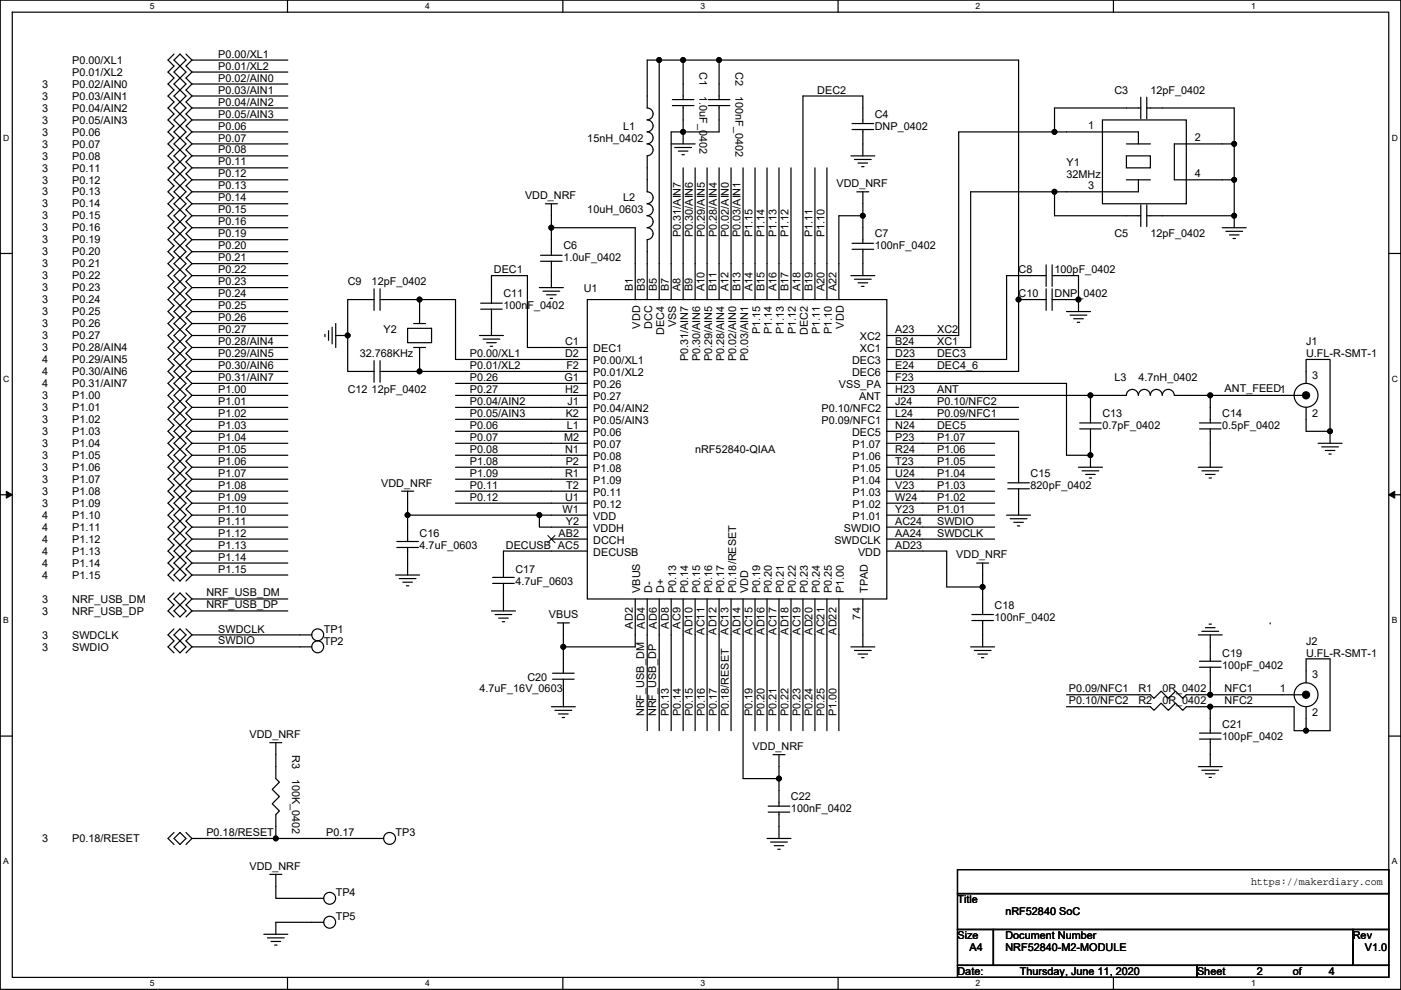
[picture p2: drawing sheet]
<svg xmlns="http://www.w3.org/2000/svg" width="297mm" height="210mm" viewBox="0 0 297 210" stroke-linecap="round" stroke-linejoin="round" font-family="sans-serif">
<path d="M.1 0h296.9v209.8h-296.9zM2.6 2.6h291.8v204.7h-291.8z" fill="none" stroke="#000" stroke-width=".25"/>
<g fill="#fff">
<path d="M31.8 .3h1v2h-1z"/>
<path d="M31.8 207.6h1v2h-1z"/>
</g>
<path d="M61 0v2.6M61 207.3v2.5" fill="none" stroke="#000" stroke-width=".25"/>
<g fill="#fff">
<path d="M90.1 .3h1v2h-1z"/>
<path d="M90.1 207.6h1v2h-1z"/>
</g>
<path d="M119.3 0v2.6M119.3 207.3v2.5" fill="none" stroke="#000" stroke-width=".25"/>
<g fill="#fff">
<path d="M148.5 .3h1v2h-1z"/>
<path d="M148.5 207.6h1v2h-1z"/>
</g>
<path d="M177.7 0v2.6M177.7 207.3v2.5" fill="none" stroke="#000" stroke-width=".25"/>
<g fill="#fff">
<path d="M206.9 .3h1v2h-1z"/>
<path d="M206.9 207.6h1v2h-1z"/>
</g>
<path d="M236.1 0v2.6M236.1 207.3v2.5" fill="none" stroke="#000" stroke-width=".25"/>
<g fill="#fff">
<path d="M265.2 .3h1v2h-1z"/>
<path d="M265.2 207.6h1v2h-1z"/>
<path d="M.7 28.2h1.3v2h-1.3z"/>
<path d="M295.1 28.2h1.3v2h-1.3z"/>
<path d="M.7 79.4h1.3v2h-1.3z"/>
<path d="M295.1 79.4h1.3v2h-1.3z"/>
</g>
<path d="M.1 53.8h2.5M294.4 53.8h2.6" fill="none" stroke="#000" stroke-width=".25"/>
<g fill="#fff">
<path d="M.7 130.5h1.2v2.1h-1.2z"/>
<path d="M295.1 130.5h1.2v2.1h-1.2z"/>
</g>
<path d="M.1 104.9h2.5M294.4 104.9h2.6" fill="none" stroke="#000" stroke-width=".25"/>
<path d="M1.3 104.2l1.3 .7-1.3 .8zM294.4 104.9l1.3-.7v1.5z" fill="#000" stroke="#000" stroke-width=".21"/>
<g fill="#fff">
<path d="M.7 181.7h1.2v2h-1.2z"/>
<path d="M295.1 181.7h1.2v2h-1.2z"/>
</g>
<g fill="none" stroke="#000" stroke-width=".25">
<path d="M36.9 12.7l1.3-1.2 1.2 1.2-1.2 1.3zM36.9 11.5l-1.3 1.2 1.3 1.3-1.3 1.3 1.3 1.3-1.3 1.2 1.3 1.3-1.3 1.3 1.3 1.2-1.3 1.3 1.3 1.3-1.3 1.2 1.3 1.3-1.3 1.3 1.3 1.3-1.3 1.2 1.3 1.3-1.3 1.3 1.3 1.2-1.3 1.3 1.3 1.3-1.3 1.2 1.3 1.3-1.3 1.3 1.3 1.3-1.3 1.2 1.3 1.3-1.3 1.3 1.3 1.2-1.3 1.3 1.3 1.3-1.3 1.2 1.3 1.3-1.3 1.3 1.3 1.3-1.3 1.2 1.3 1.3-1.3 1.3 1.3 1.2-1.3 1.3 1.3 1.3-1.3 1.2 1.3 1.3-1.3 1.3 1.3 1.3-1.3 1.2 1.3 1.3-1.3 1.3 1.3 1.2-1.3 1.3 1.3 1.3-1.3 1.2 1.3 1.3-1.3 1.3 1.3 1.3-1.3 1.2 1.3 1.3-1.3 1.3 1.3 1.2-1.3 1.3 1.3 1.3-1.3 1.2 1.3 1.3-1.3 1.3 1.3 1.3-1.3 1.2 1.3 1.3-1.3 1.3 1.3 1.2-1.3 1.3 1.3 1.3-1.3 1.2 1.3 1.3-1.3 1.3 1.3 1.3-1.3 1.2 1.3 1.3-1.3 1.3 1.3 1.2-1.3 1.3 1.3 1.3-1.3 1.2 1.3 1.3-1.3 1.3 1.3 1.3-1.3 1.2 1.3 1.3-1.3 1.3 1.3 1.2M38.2 16.6l-1.3 1.2 1.3 1.3M38.2 19.1l-1.3 1.3 1.3 1.2M38.2 14l-1.3 1.3 1.3 1.3M38.2 16.6l1.2 1.2-1.2 1.3M38.2 19.1l1.2 1.3-1.2 1.2M38.2 14l1.2 1.3-1.2 1.3M39.4 11.5l1.3 1.2M40.7 17.8h20.3M40.7 12.7h20.3M40.7 15.3h20.3"/>
<path d="M40.7 15.3l-1.3 1.3 1.3 1.2M40.7 17.8l-1.3 1.3 1.3 1.3M40.7 12.7l-1.3 1.3 1.3 1.3M139.8 12.7h5M139.8 12.7h-2.6v10.2M139.8 12.7v50.8M144.8 12.7v8.4M144.8 12.7h7.7M152.5 12.7v8.4M152.5 12.7h63.5v50.8M38.2 29.3l-1.3 1.2 1.3 1.3M38.2 21.6l-1.3 1.3 1.3 1.3"/>
<path d="M38.2 24.2l-1.3 1.2 1.3 1.3M38.2 34.3l-1.3 1.3 1.3 1.3M38.2 39.4l-1.3 1.3 1.3 1.3M38.2 36.9l-1.3 1.2 1.3 1.3M38.2 31.8l-1.3 1.3 1.3 1.2M38.2 26.7l-1.3 1.3 1.3 1.3M38.2 29.3l1.2 1.2-1.2 1.3M38.2 21.6l1.2 1.3-1.2 1.3M38.2 24.2l1.2 1.2-1.2 1.3M38.2 34.3l1.2 1.3-1.2 1.3M38.2 39.4l1.2 1.3-1.2 1.3M38.2 36.9l1.2 1.2-1.2 1.3"/>
<path d="M38.2 31.8l1.2 1.3-1.2 1.2M38.2 26.7l1.2 1.3-1.2 1.3M40.7 33.1h20.3M40.7 30.5h20.3M40.7 28h20.3M40.7 25.4h20.3M40.7 22.9h20.3M40.7 20.4h20.3M40.7 35.6h20.3M40.7 28l-1.3 1.3 1.3 1.2M40.7 30.5l-1.3 1.3 1.3 1.3M40.7 20.4l-1.3 1.2 1.3 1.3"/>
<path d="M40.7 22.9l-1.3 1.3 1.3 1.2M40.7 25.4l-1.3 1.3 1.3 1.3M40.7 33.1l-1.3 1.2 1.3 1.3M40.7 35.6l-1.3 1.3 1.3 1.2M40.7 38.1l-1.3 1.3 1.3 1.3M40.7 38.1h20.3M137.2 22.9a1.26 1.26 0 0 1 1.3 1.3 1.26 1.26 0 0 1-1.3 1.2 1.27 1.27 0 0 1 1.3 1.3 1.27 1.27 0 0 1-1.3 1.3 1.27 1.27 0 0 1 1.3 1.2 1.27 1.27 0 0 1-1.3 1.3M137.2 30.5a1.26 1.26 0 0 1 1.3 1.3 1.26 1.26 0 0 1-1.3 1.2M137.2 33.1v7.6M142.3 30.5h5.1M142.6 21.1h4.5M142.6 22.4h4.5"/>
<path d="M143.1 31.3h3.5M143.8 32h2.1M144.6 32.8h.5M144.8 22.4v5.6M144.8 35.6v27.9M144.8 28h-2.5v35.5M144.8 28v2.5M147.4 35.6v27.9M149.9 35.6v27.9M150.2 21.1h4.5M150.2 22.4h4.5M152.5 22.4v5.6h-7.7"/>
<path d="M152.5 35.6v27.9M155 35.6v27.9M157.5 35.6v27.9M160.1 35.6v27.9M162.6 35.6v27.9M165.2 35.6v27.9M167.7 35.6v27.9M172.8 35.6v27.9M175.3 35.6v27.9M180.4 33.1h5.1M180.7 26.2h4.5M180.7 27.5h4.5"/>
<path d="M181.2 33.8h3.5M181.9 34.6h2.1M182.7 35.3h.5M182.9 26.2v-5.8h-12.7v43.1M182.9 27.5v5.6M223.6 28h-20.3v43.2h-15.3M223.6 28h17.8v2.5M233.7 25.4h17.8v17.8h-17.8zM238.8 33.1h5.1v2.5h-5.1zM238.8 30.5h5.1M238.8 38.1h5.1M241.4 38.1v2.6h-17.8"/>
<path d="M241.9 22.9h-18.3v5.1M241.9 20.6v4.6M243.1 20.6v4.6M243.1 22.9h18.6v7.6M261.7 30.5h-12.7v7.6h12.7M261.7 30.5v7.6M261.7 38.1v7.7M38.2 57.2l-1.3 1.3 1.3 1.2M38.2 57.2l1.2 1.3-1.2 1.2M38.2 52.1l-1.3 1.3 1.3 1.3M38.2 54.7l-1.3 1.2 1.3 1.3M38.2 44.5l-1.3 1.3 1.3 1.2"/>
<path d="M38.2 59.7l-1.3 1.3 1.3 1.3M38.2 49.6l-1.3 1.2 1.3 1.3M38.2 42l-1.3 1.2 1.3 1.3M38.2 47l-1.3 1.3 1.3 1.3M38.2 52.1l1.2 1.3-1.2 1.3M38.2 54.7l1.2 1.2-1.2 1.3M38.2 44.5l1.2 1.3-1.2 1.2M38.2 59.7l1.2 1.3-1.2 1.3M38.2 49.6l1.2 1.2-1.2 1.3M38.2 42l1.2 1.2-1.2 1.3M38.2 47l1.2 1.3-1.2 1.3M40.7 58.5h20.3"/>
<path d="M40.7 58.5l-1.3 1.2 1.3 1.3M40.7 53.4h20.3M40.7 55.9h20.3M40.7 50.8h20.3M40.7 48.3h20.3M40.7 45.8h20.3M40.7 43.2h20.3M40.7 40.7h20.3M40.7 55.9l-1.3 1.3 1.3 1.3M40.7 50.8l-1.3 1.3 1.3 1.3M40.7 53.4l-1.3 1.3 1.3 1.2M40.7 40.7l-1.3 1.3 1.3 1.2"/>
<path d="M40.7 43.2l-1.3 1.3 1.3 1.3M40.7 45.8l-1.3 1.2 1.3 1.3M40.7 48.3l-1.3 1.3 1.3 1.2M114.6 54.1h4.6M114.6 55.4h4.6M115.6 43.2h2.6M116.9 43.2v5.1M116.9 48.3h17.8v15.2M116.9 48.3v5.8M116.9 55.4v5.6M137.2 40.7a1.26 1.26 0 0 1 1.3 1.2 1.26 1.26 0 0 1-1.3 1.3 1.27 1.27 0 0 1 1.3 1.3 1.27 1.27 0 0 1-1.3 1.2 1.27 1.27 0 0 1 1.3 1.3 1.27 1.27 0 0 1-1.3 1.3 1.27 1.27 0 0 1 1.3 1.3 1.27 1.27 0 0 1-1.3 1.2M137.2 50.8v12.7"/>
<path d="M180.4 58.5h5.1M180.7 51.6h4.5M180.7 52.9h4.5M181.2 59.2h3.5M181.7 40.7h2.5M181.9 60h2.1M182.9 40.7v5.1M182.9 52.9v5.6M182.9 45.8v5.8M182.9 45.8h-5v17.7M221.8 58.5h-8.4v17.7h-25.4M221.8 56.2v4.5"/>
<path d="M223.1 56.2v4.5M223.1 58.5h5.6v5M223.6 40.7h-17.8v33h-17.8M223.6 40.7v5.1h18.3M241.9 43.5v4.5M243.1 43.5v4.5M243.1 45.8h18.6M259.1 48.3h5.1M259.9 49.1h3.6M260.7 49.8h2M261.4 50.6h.5M261.7 45.8v2.5"/>
<path d="M38.2 75l-1.3 1.2 1.3 1.3M38.2 67.4l-1.3 1.2 1.3 1.3M38.2 69.9l-1.3 1.3 1.3 1.2M38.2 77.5l-1.3 1.3 1.3 1.3M38.2 72.4l-1.3 1.3 1.3 1.3M38.2 62.3l-1.3 1.2 1.3 1.3M38.2 64.8l-1.3 1.3 1.3 1.3M38.2 75l1.2 1.2-1.2 1.3M38.2 67.4l1.2 1.2-1.2 1.3M38.2 69.9l1.2 1.3-1.2 1.2M38.2 77.5l1.2 1.3-1.2 1.3M38.2 72.4l1.2 1.3-1.2 1.3"/>
<path d="M38.2 62.3l1.2 1.2-1.2 1.3M38.2 64.8l1.2 1.3-1.2 1.3M40.7 61h20.3M40.7 78.8h20.3M40.7 76.2h20.3M40.7 73.7h20.3M40.7 71.2h20.3M40.7 68.6h20.3M40.7 66.1h20.3M40.7 63.5h20.3M40.7 73.7l-1.3 1.3 1.3 1.2M40.7 76.2l-1.3 1.3 1.3 1.3"/>
<path d="M40.7 66.1l-1.3 1.3 1.3 1.2M40.7 68.6l-1.3 1.3 1.3 1.3M40.7 71.2l-1.3 1.2 1.3 1.3M40.7 78.8l-1.3 1.3 1.3 1.2M40.7 61l-1.3 1.3 1.3 1.2M40.7 63.5l-1.3 1.3 1.3 1.3M68.9 70.9v.5M69.7 70.1v2.1M70.4 69.4v3.5M71.2 68.6v5.1M71.2 71.2h2.5M73.7 71.2v7.6h5.6"/>
<path d="M79.3 76.5v4.6M79.3 61.3v4.5M79.3 63.5h-5.6v7.7M80.6 78.8h8.4M80.6 76.5v4.6M80.6 63.5h3.3M80.6 61.3v4.5M83.9 63.5h5.1M86.4 69.6h5.1v3.1h-5.1zM87.7 68.6h2.5M87.7 73.7h2.5M89 63.5h7.6v12.7h27.9"/>
<path d="M89 63.5v5.1M89 73.7v5.1M89 78.8h35.5M101.7 71.2h5M101.9 64.3h4.6M101.9 65.6h4.6M102.4 71.9h3.6M103.2 72.7h2M103.9 73.4h.6M104.2 64.3v-5.8h7.6v15.2h12.7M104.2 65.6v5.6M114.4 61h5"/>
<path d="M115.1 61.8h3.6M115.9 62.5h2M116.6 63.3h.6M124.5 63.5h63.5v63.5h-63.5zM182.7 60.7h.5M216 63.5v15.3h-28M216 63.5h5.8M221.8 61.3v4.5M223.1 61.3v4.5M226.1 66.1h5.1M226.9 66.8h3.5M227.6 67.6h2.1"/>
<path d="M228.4 68.4h.5M228.7 63.5h-5.6M228.7 63.5v2.6M38.2 80.1l-1.3 1.2 1.3 1.3M38.2 90.2l-1.3 1.3 1.3 1.3M38.2 87.7l-1.3 1.2 1.3 1.3M38.2 85.1l-1.3 1.3 1.3 1.3M38.2 92.8l-1.3 1.2 1.3 1.3M38.2 95.3l-1.3 1.3 1.3 1.2M38.2 97.8l-1.3 1.3 1.3 1.3M38.2 82.6l-1.3 1.3 1.3 1.2M38.2 80.1l1.2 1.2-1.2 1.3"/>
<path d="M38.2 90.2l1.2 1.3-1.2 1.3M38.2 87.7l1.2 1.2-1.2 1.3M38.2 85.1l1.2 1.3-1.2 1.3M38.2 92.8l1.2 1.2-1.2 1.3M38.2 95.3l1.2 1.3-1.2 1.2M38.2 97.8l1.2 1.3-1.2 1.3M38.2 82.6l1.2 1.3-1.2 1.2M40.7 99.1h20.3M40.7 96.6h20.3M40.7 94h20.3M40.7 91.5h20.3M40.7 88.9h20.3"/>
<path d="M40.7 86.4h20.3M40.7 83.9h20.3M40.7 81.3h20.3M40.7 81.3l-1.3 1.3 1.3 1.3M40.7 88.9l-1.3 1.3 1.3 1.3M40.7 91.5l-1.3 1.3 1.3 1.2M40.7 86.4l-1.3 1.3 1.3 1.2M40.7 83.9l-1.3 1.2 1.3 1.3M40.7 94l-1.3 1.3 1.3 1.3M40.7 96.6l-1.3 1.2 1.3 1.3M40.7 99.1l-1.3 1.3 1.3 1.2M96.6 81.3h27.9"/>
<path d="M96.6 83.9h27.9M96.6 86.4h27.9M96.6 88.9h27.9M96.6 91.5h27.9M96.6 94h27.9M96.6 96.6h27.9M96.6 99.1h27.9M188 99.1h22.9M188 96.6h22.9M188 94h22.9M188 91.5h28v10.9M188 88.9h28"/>
<path d="M188 86.4h28M188 83.9h43.2M188 81.3h38.1v15.3h5.1M228.7 99.1h5M228.9 89.7h4.6M228.9 91h4.6M229.4 99.9h3.6M231.2 83.9v5.8M231.2 91v5.6M231.2 96.6v2.5M241.3 83.8a1.26 1.26 0 0 0-1.2-1.2 1.26 1.26 0 0 0-1.3 1.2l-7.6 .1M241.4 83.8a1.26 1.26 0 0 1 1.2-1.2 1.26 1.26 0 0 1 1.3 1.2 1.27 1.27 0 0 1 1.2-1.2 1.27 1.27 0 0 1 1.3 1.2 1.27 1.27 0 0 1 1.3-1.2 1.27 1.27 0 0 1 1.3 1.2l7.6 .1"/>
<path d="M254.1 99.1h5M254.3 89.7h4.6M254.3 91h4.6M254.8 99.9h3.6M256.6 83.9v5.8M256.6 83.9h19.6M256.6 91v8.1M276.9 86.4v5.1h5.1M276.9 81.3v-5.1h5.1v15.3M279.5 94h5M280.2 94.8h3.6M281 95.5h2"/>
<path d="M281.7 96.3h.6M282 91.5v2.5M38.2 105.5l-1.3 1.2 1.3 1.3M38.2 113.1l-1.3 1.2 1.3 1.3M38.2 115.6l-1.3 1.3 1.3 1.3M38.2 110.5l-1.3 1.3 1.3 1.3M38.2 108l-1.3 1.3 1.3 1.2M38.2 118.2l-1.3 1.2 1.3 1.3M38.2 102.9l-1.3 1.3 1.3 1.3M38.2 100.4l-1.3 1.2 1.3 1.3M38.2 105.5l1.2 1.2-1.2 1.3M38.2 113.1l1.2 1.2-1.2 1.3"/>
<path d="M38.2 115.6l1.2 1.3-1.2 1.3M38.2 110.5l1.2 1.3-1.2 1.3M38.2 108l1.2 1.3-1.2 1.2M38.2 118.2l1.2 1.2-1.2 1.3M38.2 102.9l1.2 1.3-1.2 1.3M38.2 100.4l1.2 1.2-1.2 1.3M40.7 116.9h20.3M40.7 114.3h20.3M40.7 111.8h20.3M40.7 109.3h20.3M40.7 106.7h20.3M40.7 104.2h20.3"/>
<path d="M40.7 101.6h20.3M40.7 104.2l-1.3 1.3 1.3 1.2M40.7 106.7l-1.3 1.3 1.3 1.3M40.7 111.8l-1.3 1.3 1.3 1.2M40.7 114.3l-1.3 1.3 1.3 1.3M40.7 116.9l-1.3 1.3 1.3 1.2M40.7 109.3l-1.3 1.2 1.3 1.3M40.7 119.4l-1.3 1.3 1.3 1.3M40.7 101.6l-1.3 1.3 1.3 1.3M40.7 119.4h20.3M84.1 116.1h4.6M84.1 114.9h4.6"/>
<path d="M85.2 104.2h2.5M86.4 104.2v5.1M86.4 109.3v5.6M86.4 109.3h28M86.4 116.1v5.9M96.6 101.6h27.9M96.6 104.2h27.9M96.6 106.7h27.9M114.4 109.3h10.1M114.4 109.3v2.5h10.1M116.9 114.3h7.6M124.5 116.9h-17.8v5.6"/>
<path d="M188 116.9h12.7v7.6h7.6M188 114.3h22.9M188 111.8h22.9M188 109.3h22.9M188 106.7h22.9M188 104.2h22.9M188 101.6h22.9M207.1 119.4h2.5M208.3 119.4v5.1M213.4 109.3h5.1M213.7 102.4h4.5M213.7 103.7h4.5"/>
<path d="M214.2 110h3.5M214.9 110.8h2.1M215.7 111.5h.5M216 103.7v5.6M230.2 100.6h2M230.9 101.4h.6M255.6 100.6h2M256.3 101.4h.6M36.9 122l1.3-1.3 1.2 1.3-1.2 1.2zM36.9 129.6l1.3-1.3 1.2 1.3-1.2 1.3zM36.9 127l1.3-1.2 1.2 1.2-1.2 1.3zM36.9 134.7l1.3-1.3 1.2 1.3-1.2 1.2z"/>
<path d="M36.9 137.2l1.3-1.3 1.2 1.3-1.2 1.3zM36.9 125.8l-1.3 1.2 1.3 1.3-1.3 1.3 1.3 1.3M36.9 133.4l-1.3 1.3 1.3 1.2-1.3 1.3 1.3 1.3M39.4 125.8l1.3 1.2M39.4 133.4l1.3 1.3M40.7 129.6h20.3M40.7 122h20.3M40.7 122l-1.3 1.2M40.7 127l-1.3 1.3 1.3 1.3M40.7 129.6l-1.3 1.3M40.7 134.7l-1.3 1.2 1.3 1.3M40.7 137.2l-1.3 1.3"/>
<path d="M40.7 137.2h25.4M40.7 134.7h25.4M40.7 127h20.3M83.9 122h5.1M84.6 122.7h3.6M85.4 123.5h2M86.2 124.2h.5M104.2 129.6h5.1M104.5 123.7h4.5M104.5 122.5h4.5M105 130.3h3.5M105.7 131.1h2.1"/>
<path d="M106.5 131.9h.5M106.7 123.7v5.9M118.2 132.1h2.5M119.4 132.1v5.1M119.4 137.2v5.6M134.7 127v10.2h-15.3M137.2 127v28M139.8 127v28M142.3 127v28M144.8 127v28M147.4 127v28M149.9 127v28"/>
<path d="M152.5 127v28M155 127v28M157.5 127v38.1h7.7M160.1 127v28M162.6 127v28M165.2 127v28M167.7 127v28M170.2 127v28M172.8 127v28M175.3 127v28M177.9 127v28M180.4 137.2h5.1"/>
<path d="M181.2 138h3.5M181.9 138.7h2.1M182.7 139.5h.5M182.9 127v10.2M205.8 137.2h5.1M206.1 130.3h4.5M206.1 131.6h4.5M206.6 138h3.5M207.3 138.7h2.1M208.1 139.5h.5M208.3 131.6v5.6M208.3 124.5v5.8"/>
<path d="M254.1 134.7h5M254.8 133.9h3.6M255.6 133.1h2M256.3 132.4h.6M256.6 134.7v5.6M269.3 132.1h.1M.1 156.1h2.5M57.2 157.5h2.5M58.5 157.5v7.6l.7 .8-1.5 1.5 1.5 1.6-1.5 1.5 1.5 1.5-.7 .8v5M116.9 149.9h5.1M117.2 144.1h4.5M117.2 142.8h4.5"/>
<path d="M117.7 150.7h3.5M118.4 151.4h2.1M119.2 152.2h.5M119.4 144.1v5.8M226.1 149.9h17.8l.8 .8 1.5-1.6 1.5 1.6 1.5-1.6 1.6 1.6 .7-.8h5.1M226.1 147.4h17.8l.8 .7 1.5-1.5 1.5 1.5 1.5-1.5 1.6 1.5 .7-.7h5.1M254.3 156.8h4.6M254.3 155.5h4.6M254.3 141.5h4.6M254.3 140.3h4.6M256.6 149.9v5.6M256.6 149.9h17.8v5.1h2.5"/>
<path d="M256.6 156.8v5.8M256.6 141.5v5.9M276.2 147.4h-19.6M276.9 149.9v5.1M276.9 144.8v-5.1h5.1v15.3h-5.1M294.4 156.1h2.6M36.9 177.8l1.3-1.2 1.2 1.2-1.2 1.3zM36.9 176.6l-1.3 1.2 1.3 1.3M39.4 176.6l1.3 1.2M40.7 177.8h17.8M40.7 177.8l-1.3 1.3M58.5 177.8h22.8"/>
<path d="M162.6 177.8h5.1M162.9 171h4.5M162.9 172.3h4.5M163.4 178.6h3.5M163.9 160.1h2.5M164.1 179.4h2.1M165.2 172.3v5.5M165.2 165.1v5.9M165.2 160.1v5M254.1 162.6h5M254.8 163.4h3.6M255.6 164.1h2"/>
<path d="M256.3 164.9h.6M55.9 198.2h5.1M56.7 198.9h3.6M57.2 185.5h2.5M57.5 199.7h2M58.5 185.5v5h10.1M68.6 195.6h-10.1v2.6M164.9 180.1h.5M203 184.4h91.4v5.1h-91.4zM203 189.5h91.4v7.6h-91.4zM203 197.1h7.6v7.7h-7.6zM210.6 197.1h76.2v7.7h-76.2z"/>
<path d="M286.8 197.1h7.6v7.7h-7.6zM58.2 200.4h.5M203 204.8h50.8v2.5h-50.8zM253.8 204.8h40.6v2.5h-40.6z"/>
<circle cx="276.9" cy="83.8" r="2.53"/>
<circle cx="67.4" cy="137.2" r="1.26"/>
<circle cx="67.4" cy="134.6" r="1.26"/>
<circle cx="276.9" cy="147.3" r="2.53"/>
<circle cx="82.6" cy="177.8" r="1.26"/>
<circle cx="69.9" cy="195.6" r="1.26"/>
<circle cx="69.9" cy="190.5" r="1.26"/>
</g>
<g fill="#000" stroke="#000" stroke-width=".25">
<circle cx="139.7" cy="12.7" r=".5"/>
<circle cx="144.8" cy="12.7" r=".5"/>
<circle cx="152.4" cy="12.7" r=".5"/>
<circle cx="144.8" cy="28" r=".5"/>
<circle cx="223.6" cy="28" r=".5"/>
<circle cx="261.7" cy="38.1" r=".5"/>
<circle cx="261.7" cy="30.5" r=".5"/>
<circle cx="116.9" cy="48.3" r=".5"/>
<circle cx="182.9" cy="45.7" r=".5"/>
<circle cx="223.6" cy="40.7" r=".5"/>
<circle cx="261.7" cy="45.7" r=".5"/>
<circle cx="73.7" cy="71.1" r=".5"/>
<circle cx="88.9" cy="78.8" r=".5"/>
<circle cx="88.9" cy="63.5" r=".5"/>
<circle cx="215.9" cy="63.5" r=".5"/>
<circle cx="228.6" cy="63.5" r=".5"/>
<circle cx="231.2" cy="96.5" r=".5"/>
<circle cx="231.2" cy="83.8" r=".5"/>
<circle cx="256.6" cy="83.8" r=".5"/>
<circle cx="276.9" cy="83.8" r=".76"/>
<circle cx="282" cy="91.5" r=".5"/>
<circle cx="86.4" cy="109.2" r=".5"/>
<circle cx="114.3" cy="109.2" r=".5"/>
<circle cx="119.4" cy="137.2" r=".5"/>
<circle cx="208.3" cy="124.5" r=".5"/>
<circle cx="256.6" cy="147.3" r=".5"/>
<circle cx="256.6" cy="149.9" r=".5"/>
<circle cx="276.9" cy="147.3" r=".76"/>
<circle cx="276.9" cy="155" r=".5"/>
<circle cx="58.5" cy="177.8" r=".5"/>
<circle cx="165.1" cy="165.1" r=".5"/>
</g>
<path d="M116.1 113.6l1.6 1.5M117.7 113.6l-1.6 1.5" fill="none" stroke="#000" stroke-width=".21"/>
<g font-size="2.3">
<text x="15.3" y="13.5">P0.00/XL1</text>
<text x="15.3" y="16.1">P0.01/XL2</text>
<text x="46.3" y="17.3">P0.02/AIN0</text>
<text x="46.3" y="12.2">P0.00/XL1</text>
<text x="46.3" y="14.8">P0.01/XL2</text>
<text x="148.3" y="15.3" transform="rotate(90 148.3 15.3)">C1</text>
<text x="155.9" y="15.3" transform="rotate(90 155.9 15.3)">C2</text>
<text x="9" y="23.7">3</text>
<text x="9" y="18.6">3</text>
<text x="9" y="21.1">3</text>
<text x="15.3" y="23.7">P0.04/AIN2</text>
<text x="15.3" y="18.6">P0.02/AIN0</text>
<text x="15.3" y="21.1">P0.03/AIN1</text>
<text x="46.3" y="22.4">P0.04/AIN2</text>
<text x="46.3" y="19.9">P0.03/AIN1</text>
<text x="148.3" y="20.4" transform="rotate(90 148.3 20.4)">1.0uF_0402</text>
<text x="155.9" y="20.4" transform="rotate(90 155.9 20.4)">100nF_0402</text>
<text x="173.3" y="19.9">DEC2</text>
<text x="236.3" y="19.9">C3</text>
<text x="243.9" y="19.9">12pF_0402</text>
<text x="9" y="26.2">3</text>
<text x="9" y="28.8">3</text>
<text x="15.3" y="26.2">P0.05/AIN3</text>
<text x="15.3" y="28.8">P0.06</text>
<text x="46.3" y="27.5">P0.06</text>
<text x="46.3" y="24.9">P0.05/AIN3</text>
<text x="132.1" y="27.5">L1</text>
<text x="185.5" y="25">C4</text>
<text x="185.5" y="27.5">DNP_0402</text>
<text x="230.7" y="27.5">1</text>
<text x="253.3" y="30">2</text>
<text x="9" y="31.3">3</text>
<text x="9" y="33.8">3</text>
<text x="15.3" y="31.3">P0.07</text>
<text x="15.3" y="33.8">P0.08</text>
<text x="46.3" y="32.6">P0.08</text>
<text x="46.3" y="30">P0.07</text>
<text x="46.3" y="35.1">P0.11</text>
<text x="124.5" y="30">15nH_0402</text>
<text x="226.1" y="35.1">Y1</text>
<text x="9" y="36.4">3</text>
<text x="9" y="41.5">3</text>
<text x="9" y="38.9">3</text>
<text x="15.3" y="36.4">P0.11</text>
<text x="15.3" y="41.5">P0.13</text>
<text x="15.3" y="38.9">P0.12</text>
<text x="46.3" y="40.2">P0.13</text>
<text x="46.3" y="37.6">P0.12</text>
<text x="177.4" y="39.7">VDD_NRF</text>
<text x="226.1" y="37.7">32MHz</text>
<text x="230.7" y="40.2">3</text>
<text x="253.3" y="37.6">4</text>
<text x="9" y="46.5">3</text>
<text x="9" y="44">3</text>
<text x="15.3" y="46.5">P0.15</text>
<text x="15.3" y="44">P0.14</text>
<text x="46.3" y="47.8">P0.16</text>
<text x="46.3" y="45.3">P0.15</text>
<text x="46.3" y="42.7">P0.14</text>
<text x="111.3" y="42.2">VDD_NRF</text>
<text x="124.5" y="45.3">10uH_0603</text>
<text x="132.1" y="42.7">L2</text>
<text x="9" y="51.6">3</text>
<text x="9" y="49.1">3</text>
<text x="15.3" y="51.6">P0.19</text>
<text x="15.3" y="49.1">P0.16</text>
<text x="46.3" y="52.9">P0.20</text>
<text x="46.3" y="50.3">P0.19</text>
<text x="119.4" y="52.9">C6</text>
<text x="144.3" y="50.3" transform="rotate(-90 144.3 50.3)">P0.31/AIN7</text>
<text x="146.9" y="50.3" transform="rotate(-90 146.9 50.3)">P0.30/AIN6</text>
<text x="149.4" y="50.3" transform="rotate(-90 149.4 50.3)">P0.29/AIN5</text>
<text x="152" y="50.3" transform="rotate(-90 152 50.3)">P0.28/AIN4</text>
<text x="154.5" y="50.3" transform="rotate(-90 154.5 50.3)">P0.02/AIN0</text>
<text x="157" y="50.3" transform="rotate(-90 157 50.3)">P0.03/AIN1</text>
<text x="159.6" y="50.3" transform="rotate(-90 159.6 50.3)">P1.15</text>
<text x="162.1" y="50.3" transform="rotate(-90 162.1 50.3)">P1.14</text>
<text x="164.7" y="50.3" transform="rotate(-90 164.7 50.3)">P1.13</text>
<text x="167.2" y="50.3" transform="rotate(-90 167.2 50.3)">P1.12</text>
<text x="172.3" y="50.3" transform="rotate(-90 172.3 50.3)">P1.11</text>
<text x="174.8" y="50.3" transform="rotate(-90 174.8 50.3)">P1.10</text>
<text x="185.5" y="50.4">C7</text>
<text x="185.5" y="52.9">100nF_0402</text>
<text x="236.3" y="50.4">C5</text>
<text x="243.9" y="50.4">12pF_0402</text>
<text x="9" y="59.2">3</text>
<text x="9" y="54.2">3</text>
<text x="9" y="56.7">3</text>
<text x="15.3" y="59.2">P0.22</text>
<text x="15.3" y="54.2">P0.20</text>
<text x="15.3" y="56.7">P0.21</text>
<text x="46.3" y="58">P0.22</text>
<text x="46.3" y="55.4">P0.21</text>
<text x="104.7" y="58">DEC1</text>
<text x="119.4" y="55.4">1.0uF_0402</text>
<text x="216" y="58">C8</text>
<text x="223.6" y="58">100pF_0402</text>
<text x="9" y="61.8">3</text>
<text x="9" y="64.3">3</text>
<text x="15.3" y="61.8">P0.23</text>
<text x="15.3" y="64.3">P0.24</text>
<text x="46.3" y="65.6">P0.25</text>
<text x="46.3" y="60.5">P0.23</text>
<text x="46.3" y="63">P0.24</text>
<text x="73.7" y="60.5">C9</text>
<text x="78.8" y="60.5">12pF_0402</text>
<text x="106.7" y="63.1">C11</text>
<text x="106.7" y="65.6">100nF_0402</text>
<text x="123.8" y="62">U1</text>
<text x="134.2" y="61.8" transform="rotate(-90 134.2 61.8)">B1</text>
<text x="136.7" y="61.8" transform="rotate(-90 136.7 61.8)">B3</text>
<text x="139.2" y="61.8" transform="rotate(-90 139.2 61.8)">B5</text>
<text x="141.8" y="61.8" transform="rotate(-90 141.8 61.8)">B7</text>
<text x="144.3" y="61.8" transform="rotate(-90 144.3 61.8)">A8</text>
<text x="146.9" y="61.8" transform="rotate(-90 146.9 61.8)">B9</text>
<text x="149.4" y="61.8" transform="rotate(-90 149.4 61.8)">A10</text>
<text x="151.9" y="61.8" transform="rotate(-90 151.9 61.8)">B11</text>
<text x="154.5" y="61.8" transform="rotate(-90 154.5 61.8)">A12</text>
<text x="157" y="61.8" transform="rotate(-90 157 61.8)">B13</text>
<text x="159.6" y="61.8" transform="rotate(-90 159.6 61.8)">A14</text>
<text x="162.1" y="61.8" transform="rotate(-90 162.1 61.8)">B15</text>
<text x="164.6" y="61.8" transform="rotate(-90 164.6 61.8)">A16</text>
<text x="167.2" y="61.8" transform="rotate(-90 167.2 61.8)">B17</text>
<text x="169.7" y="61.8" transform="rotate(-90 169.7 61.8)">A18</text>
<text x="172.3" y="61.8" transform="rotate(-90 172.3 61.8)">B19</text>
<text x="174.8" y="61.8" transform="rotate(-90 174.8 61.8)">A20</text>
<text x="177.3" y="61.8" transform="rotate(-90 177.3 61.8)">A22</text>
<text x="216" y="63.1">C10</text>
<text x="223.6" y="63.1">DNP_0402</text>
<text x="9" y="69.4">3</text>
<text x="9" y="71.9">3</text>
<text x="9" y="66.9">3</text>
<text x="15.3" y="69.4">P0.26</text>
<text x="15.3" y="71.9">P0.27</text>
<text x="15.3" y="66.9">P0.25</text>
<text x="46.3" y="70.7">P0.27</text>
<text x="46.3" y="68.1">P0.26</text>
<text x="81.3" y="70.7">Y2</text>
<text x="135.7" y="69.7" transform="rotate(-90 135.7 69.7)">VDD</text>
<text x="138.3" y="69.8" transform="rotate(-90 138.3 69.8)">DCC</text>
<text x="140.8" y="71" transform="rotate(-90 140.8 71)">DEC4</text>
<text x="143.4" y="69.4" transform="rotate(-90 143.4 69.4)">VSS</text>
<text x="161.1" y="70.9" transform="rotate(-90 161.1 70.9)">P1.15</text>
<text x="163.7" y="70.9" transform="rotate(-90 163.7 70.9)">P1.14</text>
<text x="166.2" y="70.9" transform="rotate(-90 166.2 70.9)">P1.13</text>
<text x="168.8" y="70.9" transform="rotate(-90 168.8 70.9)">P1.12</text>
<text x="171.3" y="71" transform="rotate(-90 171.3 71)">DEC2</text>
<text x="173.8" y="70.9" transform="rotate(-90 173.8 70.9)">P1.11</text>
<text x="176.4" y="70.9" transform="rotate(-90 176.4 70.9)">P1.10</text>
<text x="178.9" y="69.7" transform="rotate(-90 178.9 69.7)">VDD</text>
<text x="189.8" y="70.6">A23</text>
<text x="198.7" y="70.7">XC2</text>
<text x="9" y="77">4</text>
<text x="9" y="74.5">3</text>
<text x="15.3" y="77">P0.29/AIN5</text>
<text x="15.3" y="74.5">P0.28/AIN4</text>
<text x="46.3" y="75.7">P0.29/AIN5</text>
<text x="46.3" y="73.2">P0.28/AIN4</text>
<text x="76.3" y="75.8">32.768KHz</text>
<text x="99.6" y="75.7">P0.00/XL1</text>
<text x="119.8" y="75.7">D2</text>
<text x="119.8" y="73.2">C1</text>
<text x="125.8" y="77.3">P0.00/XL1</text>
<text x="125.8" y="74.7">DEC1</text>
<text x="145.9" y="76.6" transform="rotate(-90 145.9 76.6)">P0.31/AIN7</text>
<text x="148.4" y="76.6" transform="rotate(-90 148.4 76.6)">P0.30/AIN6</text>
<text x="151" y="76.6" transform="rotate(-90 151 76.6)">P0.29/AIN5</text>
<text x="153.5" y="76.6" transform="rotate(-90 153.5 76.6)">P0.28/AIN4</text>
<text x="156.1" y="76.6" transform="rotate(-90 156.1 76.6)">P0.02/AIN0</text>
<text x="158.6" y="76.6" transform="rotate(-90 158.6 76.6)">P0.03/AIN1</text>
<text x="180.7" y="77.3">DEC3</text>
<text x="182.3" y="74.7">XC1</text>
<text x="182.3" y="72.2">XC2</text>
<text x="189.8" y="75.7">D23</text>
<text x="189.8" y="73.2">B24</text>
<text x="198.7" y="75.7">DEC3</text>
<text x="198.7" y="73.2">XC1</text>
<text x="276.9" y="73.2">J1</text>
<text x="276.9" y="75.8">U.FL-R-SMT-1</text>
<text x="9" y="82.1">4</text>
<text x="9" y="79.6">4</text>
<text x="15.3" y="82.1">P0.31/AIN7</text>
<text x="15.3" y="79.6">P0.30/AIN6</text>
<text x="46.3" y="83.4">P1.00</text>
<text x="46.3" y="80.8">P0.31/AIN7</text>
<text x="46.3" y="78.3">P0.30/AIN6</text>
<text x="73.7" y="83.4">C12 12pF_0402</text>
<text x="99.6" y="78.3">P0.01/XL2</text>
<text x="99.6" y="80.8">P0.26</text>
<text x="99.6" y="83.4">P0.27</text>
<text x="119.7" y="80.8">G1</text>
<text x="119.8" y="83.3">H2</text>
<text x="120.1" y="78.3">F2</text>
<text x="125.8" y="79.8">P0.01/XL2</text>
<text x="125.8" y="82.4">P0.26</text>
<text x="177.9" y="82.4">VSS_PA</text>
<text x="180.7" y="79.8">DEC6</text>
<text x="189.8" y="78.3">E24</text>
<text x="189.8" y="80.8">F23</text>
<text x="189.8" y="83.3">H23</text>
<text x="198.7" y="83.4">ANT</text>
<text x="198.7" y="78.2">DEC4_6</text>
<text x="236.3" y="80.8">L3</text>
<text x="241.4" y="80.8">4.7nH_0402</text>
<text x="259.6" y="83.2">ANT_FEED1</text>
<text x="278.2" y="80.3">3</text>
<text x="9" y="89.7">3</text>
<text x="9" y="87.2">3</text>
<text x="9" y="84.6">3</text>
<text x="15.3" y="89.7">P1.02</text>
<text x="15.3" y="87.2">P1.01</text>
<text x="15.3" y="84.6">P1.00</text>
<text x="46.3" y="88.4">P1.02</text>
<text x="46.3" y="85.9">P1.01</text>
<text x="99.6" y="85.9">P0.04/AIN2</text>
<text x="99.6" y="88.4">P0.05/AIN3</text>
<text x="119.9" y="88.4">K2</text>
<text x="120.3" y="85.9">J1</text>
<text x="125.8" y="84.9">P0.27</text>
<text x="125.8" y="87.4">P0.04/AIN2</text>
<text x="125.8" y="90">P0.05/AIN3</text>
<text x="174.2" y="90">P0.09/NFC1</text>
<text x="174.2" y="87.4">P0.10/NFC2</text>
<text x="182.2" y="84.9">ANT</text>
<text x="189.8" y="88.4">L24</text>
<text x="189.8" y="85.9">J24</text>
<text x="198.7" y="88.4">P0.09/NFC1</text>
<text x="198.7" y="85.9">P0.10/NFC2</text>
<text x="233.7" y="88.5">C13</text>
<text x="259.1" y="88.5">C14</text>
<text x="278.2" y="88.5">2</text>
<text x="9" y="92.3">3</text>
<text x="9" y="94.8">3</text>
<text x="15.3" y="92.3">P1.03</text>
<text x="15.3" y="94.8">P1.04</text>
<text x="46.3" y="93.5">P1.04</text>
<text x="46.3" y="91">P1.03</text>
<text x="99.6" y="91">P0.06</text>
<text x="99.6" y="93.5">P0.07</text>
<text x="119.6" y="93.5">M2</text>
<text x="120.2" y="91">L1</text>
<text x="125.8" y="92.5">P0.06</text>
<text x="125.8" y="95.1">P0.07</text>
<text x="180.7" y="92.5">DEC5</text>
<text x="180.8" y="95.1">P1.07</text>
<text x="189.8" y="93.5">P23</text>
<text x="189.8" y="91">N24</text>
<text x="198.7" y="93.5">P1.07</text>
<text x="198.7" y="91">DEC5</text>
<text x="233.7" y="91">0.7pF_0402</text>
<text x="259.1" y="91">0.5pF_0402</text>
<text x="9" y="97.3">3</text>
<text x="9" y="99.9">3</text>
<text x="15.3" y="97.3">P1.05</text>
<text x="15.3" y="99.9">P1.06</text>
<text x="46.3" y="101.1">P1.07</text>
<text x="46.3" y="98.6">P1.06</text>
<text x="46.3" y="96.1">P1.05</text>
<text x="99.6" y="96.1">P0.08</text>
<text x="99.6" y="98.6">P1.08</text>
<text x="99.6" y="101.1">P1.09</text>
<text x="119.8" y="96">N1</text>
<text x="119.8" y="101.1">R1</text>
<text x="119.9" y="98.6">P2</text>
<text x="125.8" y="97.6">P0.08</text>
<text x="125.8" y="100.1">P1.08</text>
<text x="147.4" y="96.1">nRF52840-QIAA</text>
<text x="180.8" y="100.1">P1.05</text>
<text x="180.8" y="97.6">P1.06</text>
<text x="189.8" y="101.1">U24</text>
<text x="189.8" y="98.6">T23</text>
<text x="189.8" y="96">R24</text>
<text x="198.7" y="101.1">P1.04</text>
<text x="198.7" y="98.6">P1.05</text>
<text x="198.7" y="96.1">P1.06</text>
<text x="218.5" y="101.2">C15</text>
<text x="9" y="107.5">3</text>
<text x="9" y="105">3</text>
<text x="9" y="102.4">3</text>
<text x="15.3" y="107.5">P1.09</text>
<text x="15.3" y="105">P1.08</text>
<text x="15.3" y="102.4">P1.07</text>
<text x="46.3" y="106.2">P1.09</text>
<text x="46.3" y="103.7">P1.08</text>
<text x="80.8" y="103.2">VDD_NRF</text>
<text x="99.6" y="103.7">P0.11</text>
<text x="99.6" y="106.2">P0.12</text>
<text x="119.8" y="106.2">U1</text>
<text x="120.1" y="103.7">T2</text>
<text x="125.8" y="102.7">P1.09</text>
<text x="125.8" y="105.2">P0.11</text>
<text x="125.8" y="107.8">P0.12</text>
<text x="180.8" y="107.8">P1.02</text>
<text x="180.8" y="105.2">P1.03</text>
<text x="180.8" y="102.7">P1.04</text>
<text x="189.8" y="106.2">W24</text>
<text x="189.8" y="103.7">V23</text>
<text x="198.7" y="106.2">P1.02</text>
<text x="198.7" y="103.7">P1.03</text>
<text x="218.5" y="103.7">820pF_0402</text>
<text x="9" y="112.6">4</text>
<text x="9" y="110">4</text>
<text x="15.3" y="112.6">P1.11</text>
<text x="15.3" y="110">P1.10</text>
<text x="46.3" y="113.8">P1.12</text>
<text x="46.3" y="111.3">P1.11</text>
<text x="46.3" y="108.8">P1.10</text>
<text x="89" y="113.9">C16</text>
<text x="118.4" y="113.8">AB2</text>
<text x="119.2" y="108.7">W1</text>
<text x="120" y="111.3">Y2</text>
<text x="125.8" y="110.3">VDD</text>
<text x="125.8" y="112.8">VDDH</text>
<text x="178.9" y="112.8">SWDIO</text>
<text x="180.8" y="110.3">P1.01</text>
<text x="189.8" y="108.7">Y23</text>
<text x="189.8" y="113.8">AA24</text>
<text x="189.8" y="111.3">AC24</text>
<text x="198.7" y="113.8">SWDCLK</text>
<text x="198.7" y="111.3">SWDIO</text>
<text x="198.7" y="108.8">P1.01</text>
<text x="9" y="115.1">4</text>
<text x="9" y="117.7">4</text>
<text x="15.3" y="115.1">P1.12</text>
<text x="15.3" y="117.7">P1.13</text>
<text x="46.3" y="116.4">P1.13</text>
<text x="46.3" y="118.9">P1.14</text>
<text x="89" y="116.4">4.7uF_0603</text>
<text x="107.2" y="116.4">DECUSB AC5</text>
<text x="125.8" y="115.4">DCCH</text>
<text x="125.8" y="117.9">DECUSB</text>
<text x="176.9" y="115.4">SWDCLK</text>
<text x="181.9" y="117.9">VDD</text>
<text x="189.8" y="116.4">AD23</text>
<text x="202.8" y="118.4">VDD_NRF</text>
<text x="9" y="122.7">4</text>
<text x="9" y="120.2">4</text>
<text x="15.3" y="122.7">P1.15</text>
<text x="15.3" y="120.2">P1.14</text>
<text x="46.3" y="121.5">P1.15</text>
<text x="109.3" y="121.5">C17</text>
<text x="109.3" y="124">4.7uF_0603</text>
<text x="135.7" y="125.8" transform="rotate(-90 135.7 125.8)">VBUS</text>
<text x="138.3" y="125.8" transform="rotate(-90 138.3 125.8)">D-</text>
<text x="140.8" y="125.8" transform="rotate(-90 140.8 125.8)">D+</text>
<text x="143.4" y="125.8" transform="rotate(-90 143.4 125.8)">P0.13</text>
<text x="145.9" y="125.8" transform="rotate(-90 145.9 125.8)">P0.14</text>
<text x="148.4" y="125.8" transform="rotate(-90 148.4 125.8)">P0.15</text>
<text x="151" y="125.8" transform="rotate(-90 151 125.8)">P0.16</text>
<text x="153.5" y="125.8" transform="rotate(-90 153.5 125.8)">P0.17</text>
<text x="156.1" y="125.8" transform="rotate(-90 156.1 125.8)">P0.18/RESET</text>
<text x="158.6" y="125.8" transform="rotate(-90 158.6 125.8)">VDD</text>
<text x="161.1" y="125.8" transform="rotate(-90 161.1 125.8)">P0.19</text>
<text x="163.7" y="125.8" transform="rotate(-90 163.7 125.8)">P0.20</text>
<text x="166.2" y="125.8" transform="rotate(-90 166.2 125.8)">P0.21</text>
<text x="168.8" y="125.8" transform="rotate(-90 168.8 125.8)">P0.22</text>
<text x="171.3" y="125.8" transform="rotate(-90 171.3 125.8)">P0.23</text>
<text x="173.8" y="125.8" transform="rotate(-90 173.8 125.8)">P0.24</text>
<text x="176.4" y="125.8" transform="rotate(-90 176.4 125.8)">P0.25</text>
<text x="178.9" y="125.8" transform="rotate(-90 178.9 125.8)">P1.00</text>
<text x="184" y="125.8" transform="rotate(-90 184 125.8)">TPAD</text>
<text x="9" y="130.4">3</text>
<text x="9" y="127.8">3</text>
<text x="15.3" y="130.4">NRF_USB_DP</text>
<text x="15.3" y="127.8">NRF_USB_DM</text>
<text x="43.7" y="126.4">NRF_USB_DM</text>
<text x="43.7" y="129">NRF_USB_DP</text>
<text x="116.4" y="131.1">VBUS</text>
<text x="182.4" y="131.4" transform="rotate(-90 182.4 131.4)">74</text>
<text x="210.9" y="129.1">C18</text>
<text x="210.9" y="131.6">100nF_0402</text>
<text x="9" y="135.4">3</text>
<text x="9" y="138">3</text>
<text x="15.3" y="135.4">SWDCLK</text>
<text x="15.3" y="138">SWDIO</text>
<text x="46.3" y="134.2">SWDCLK</text>
<text x="46.3" y="136.7">SWDIO</text>
<text x="68.6" y="134.2">TP1</text>
<text x="68.6" y="136.7">TP2</text>
<text x="134.2" y="133.3" transform="rotate(-90 134.2 133.3)">AD2</text>
<text x="136.7" y="133.3" transform="rotate(-90 136.7 133.3)">AD4</text>
<text x="139.2" y="133.3" transform="rotate(-90 139.2 133.3)">AD6</text>
<text x="141.8" y="133.3" transform="rotate(-90 141.8 133.3)">AD8</text>
<text x="144.3" y="133.3" transform="rotate(-90 144.3 133.3)">AC9</text>
<text x="146.9" y="134.6" transform="rotate(-90 146.9 134.6)">AD10</text>
<text x="149.4" y="134.6" transform="rotate(-90 149.4 134.6)">AC11</text>
<text x="151.9" y="134.6" transform="rotate(-90 151.9 134.6)">AD12</text>
<text x="154.5" y="134.6" transform="rotate(-90 154.5 134.6)">AC13</text>
<text x="157" y="134.6" transform="rotate(-90 157 134.6)">AD14</text>
<text x="159.6" y="134.6" transform="rotate(-90 159.6 134.6)">AC15</text>
<text x="162.1" y="134.6" transform="rotate(-90 162.1 134.6)">AD16</text>
<text x="164.6" y="134.6" transform="rotate(-90 164.6 134.6)">AC17</text>
<text x="167.2" y="134.6" transform="rotate(-90 167.2 134.6)">AD18</text>
<text x="169.7" y="134.6" transform="rotate(-90 169.7 134.6)">AC19</text>
<text x="172.3" y="134.6" transform="rotate(-90 172.3 134.6)">AD20</text>
<text x="174.8" y="134.6" transform="rotate(-90 174.8 134.6)">AC21</text>
<text x="177.3" y="134.6" transform="rotate(-90 177.3 134.6)">AD22</text>
<text x="276.9" y="136.7">J2</text>
<text x="259.1" y="139.3">C19</text>
<text x="259.1" y="141.8">100pF_0402</text>
<text x="276.9" y="139.3">U.FL-R-SMT-1</text>
<text x="278.2" y="143.8">3</text>
<text x="101.7" y="146.9">4.7uF_16V_0603</text>
<text x="111.8" y="144.3">C20</text>
<text x="226.6" y="146.9">P0.09/NFC1</text>
<text x="226.6" y="149.4">P0.10/NFC2</text>
<text x="241.4" y="149.4">R2</text>
<text x="241.4" y="146.9">R1</text>
<text x="246.4" y="149.4">0R_0402</text>
<text x="246.4" y="146.9">0R_0402</text>
<text x="259.6" y="146.9">NFC1</text>
<text x="259.6" y="149.4">NFC2</text>
<text x="271.3" y="146.8">1</text>
<text x="136.6" y="151.9" transform="rotate(-90 136.6 151.9)">NRF_USB_DM</text>
<text x="139.1" y="151.9" transform="rotate(-90 139.1 151.9)">NRF_USB_DP</text>
<text x="141.8" y="151.9" transform="rotate(-90 141.8 151.9)">P0.13</text>
<text x="144.3" y="151.9" transform="rotate(-90 144.3 151.9)">P0.14</text>
<text x="146.9" y="151.9" transform="rotate(-90 146.9 151.9)">P0.15</text>
<text x="149.4" y="151.9" transform="rotate(-90 149.4 151.9)">P0.16</text>
<text x="152" y="151.9" transform="rotate(-90 152 151.9)">P0.17</text>
<text x="154.5" y="151.9" transform="rotate(-90 154.5 151.9)">P0.18/RESET</text>
<text x="159.6" y="151.9" transform="rotate(-90 159.6 151.9)">P0.19</text>
<text x="162.1" y="151.9" transform="rotate(-90 162.1 151.9)">P0.20</text>
<text x="164.7" y="151.9" transform="rotate(-90 164.7 151.9)">P0.21</text>
<text x="167.2" y="151.9" transform="rotate(-90 167.2 151.9)">P0.22</text>
<text x="169.7" y="151.9" transform="rotate(-90 169.7 151.9)">P0.23</text>
<text x="172.3" y="151.9" transform="rotate(-90 172.3 151.9)">P0.24</text>
<text x="174.8" y="151.9" transform="rotate(-90 174.8 151.9)">P0.25</text>
<text x="177.4" y="151.9" transform="rotate(-90 177.4 151.9)">P1.00</text>
<text x="259.1" y="154.5">C21</text>
<text x="278.2" y="152">2</text>
<text x="52.9" y="156.5">VDD_NRF</text>
<text x="62" y="160.1" transform="rotate(90 62 160.1)">R3</text>
<text x="159.6" y="159.1">VDD_NRF</text>
<text x="259.1" y="157">100pF_0402</text>
<text x="62" y="165.1" transform="rotate(90 62 165.1)">100K_0402</text>
<text x="167.7" y="169.7">C22</text>
<text x="167.7" y="172.3">100nF_0402</text>
<text x="9" y="178.6">3</text>
<text x="15.3" y="178.6">P0.18/RESET</text>
<text x="43.7" y="177.3">P0.18/RESET</text>
<text x="69.1" y="177.3">P0.17</text>
<text x="83.9" y="177.4">TP3</text>
<text x="52.9" y="184.5">VDD_NRF</text>
<text x="71.2" y="190.1">TP4</text>
<text x="203" y="191.6">Title</text>
<text x="265.2" y="187.8">https://makerdiary.com</text>
<text x="71.2" y="195.1">TP5</text>
<text x="213.2" y="194.1">nRF52840 SoC</text>
<text x="203" y="199.2">Size</text>
<text x="205.5" y="201.7">A4</text>
<text x="213.2" y="199.2">Document Number</text>
<text x="213.2" y="201.7">NRF52840-M2-MODULE</text>
<text x="286.8" y="199.2">Rev</text>
<text x="289.4" y="201.7">V1.0</text>
<text x="203" y="206.8">Date:</text>
<text x="216.2" y="206.8">Thursday, June 11, 2020</text>
<text x="253.8" y="206.8">Sheet</text>
<text x="266.5" y="206.8">2</text>
<text x="274.1" y="206.8">of</text>
<text x="281.7" y="206.8">4</text>
</g>
<g font-size="1.8">
<text x="31.8" y="1.9">5</text>
<text x="90.1" y="1.9">4</text>
<text x="148.5" y="1.9">3</text>
<text x="206.9" y="1.9">2</text>
<text x="265.2" y="1.9">1</text>
<text x=".7" y="29.8">D</text>
<text x="295.1" y="29.8">D</text>
<text x=".7" y="81">C</text>
<text x="295.1" y="81">C</text>
<text x=".7" y="132.2">B</text>
<text x="295.1" y="132.2">B</text>
<text x=".7" y="183.3">A</text>
<text x="295.1" y="183.3">A</text>
<text x="31.8" y="209.2">5</text>
<text x="90.1" y="209.2">4</text>
<text x="148.5" y="209.2">3</text>
<text x="206.9" y="209.2">2</text>
<text x="265.2" y="209.2">1</text>
</g>
</svg>
